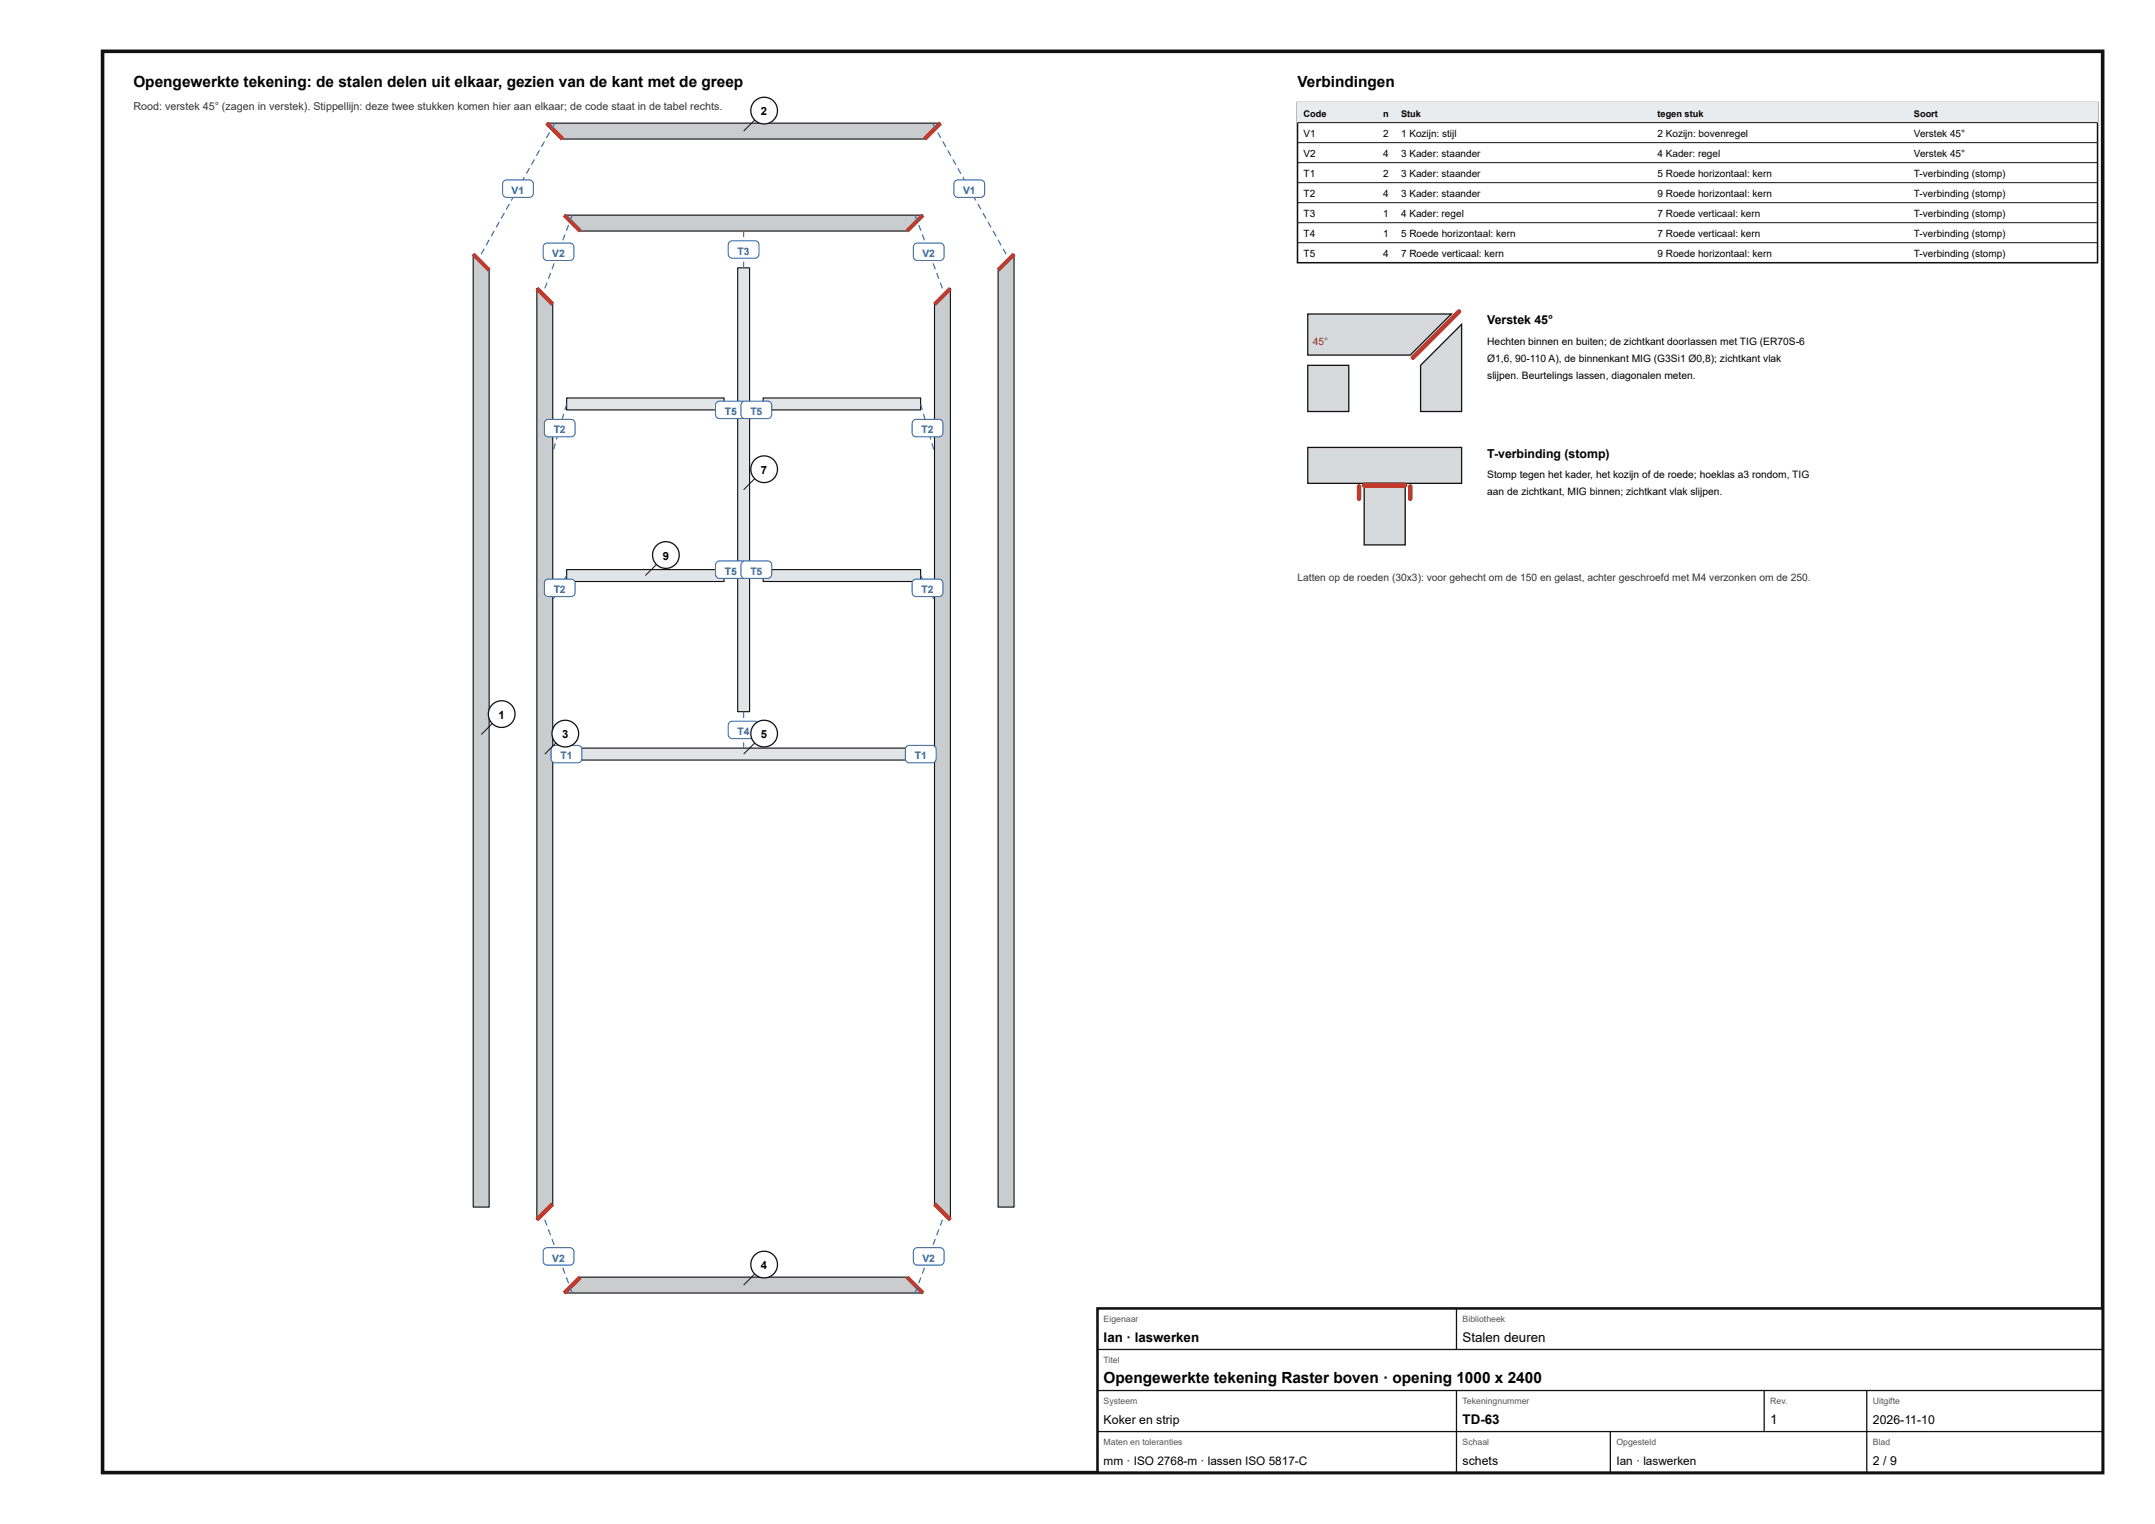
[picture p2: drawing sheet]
<svg xmlns="http://www.w3.org/2000/svg" width="420mm" height="297mm" viewBox="0 0 420 297" stroke-linecap="round" stroke-linejoin="round" font-family="sans-serif">
<path d="M20 10h390v277h-390z" fill="none" stroke="#111" stroke-width=".7" stroke-linecap="butt"/>
<path d="M92.3 49.5l3.1 3.1v182.6h-3.1z" fill="#c9cdd0"/>
<path d="M92.3 49.5l3.1 3.1v182.6h-3.1z" fill="none" stroke="#111" stroke-width=".22"/>
<path d="M92.3 49.5l3.1 3.1" fill="none" stroke="#c0392b" stroke-width=".8" stroke-linecap="butt"/>
<path d="M194.6 52.6l3.1-3.1v185.7h-3.1z" fill="#c9cdd0"/>
<path d="M194.6 52.6l3.1-3.1v185.7h-3.1z" fill="none" stroke="#111" stroke-width=".22"/>
<path d="M197.7 49.5l-3.1 3.1" fill="none" stroke="#c0392b" stroke-width=".8" stroke-linecap="butt"/>
<path d="M106.6 24h76.8l-3.1 3.1h-70.6z" fill="#c9cdd0"/>
<path d="M106.6 24h76.8l-3.1 3.1h-70.6z" fill="none" stroke="#111" stroke-width=".22"/>
<path d="M106.6 24l3.1 3.1M183.4 24l-3.1 3.1" fill="none" stroke="#c0392b" stroke-width=".8" stroke-linecap="butt"/>
<path d="M104.7 56.2l3.1 3.1v175.3l-3.1 3.1z" fill="#c9cdd0"/>
<path d="M104.7 56.2l3.1 3.1v175.3l-3.1 3.1z" fill="none" stroke="#111" stroke-width=".22"/>
<path d="M104.7 56.2l3.1 3.1M107.8 234.6l-3.1 3.1" fill="none" stroke="#c0392b" stroke-width=".8" stroke-linecap="butt"/>
<path d="M185.3 56.2v181.5l-3.1-3.1v-175.3z" fill="#c9cdd0"/>
<path d="M185.3 56.2v181.5l-3.1-3.1v-175.3z" fill="none" stroke="#111" stroke-width=".22"/>
<path d="M185.3 56.2l-3.1 3.1M182.2 234.6l3.1 3.1" fill="none" stroke="#c0392b" stroke-width=".8" stroke-linecap="butt"/>
<path d="M113.1 248.9h63.8l3.1 3.1h-70z" fill="#c9cdd0"/>
<path d="M113.1 248.9h63.8l3.1 3.1h-70z" fill="none" stroke="#111" stroke-width=".22"/>
<path d="M113.1 248.9l-3.1 3.1M176.9 248.9l3.1 3.1" fill="none" stroke="#c0392b" stroke-width=".8" stroke-linecap="butt"/>
<path d="M110 41.9h70l-3.1 3.1h-63.8z" fill="#c9cdd0"/>
<path d="M110 41.9h70l-3.1 3.1h-63.8z" fill="none" stroke="#111" stroke-width=".22"/>
<path d="M110 41.9l3.1 3.1M180 41.9l-3.1 3.1" fill="none" stroke="#c0392b" stroke-width=".8" stroke-linecap="butt"/>
<path d="M113.1 145.8h63.8v2.3h-63.8z" fill="#e2e5e7"/>
<path d="M113.1 145.8h63.8v2.3h-63.8z" fill="none" stroke="#111" stroke-width=".22"/>
<path d="M143.8 52.2h2.4v86.5h-2.4z" fill="#e2e5e7"/>
<path d="M143.8 52.2h2.4v86.5h-2.4z" fill="none" stroke="#111" stroke-width=".22"/>
<path d="M110.5 111h30.7v2.3h-30.7z" fill="#e2e5e7"/>
<path d="M110.5 111h30.7v2.3h-30.7z" fill="none" stroke="#111" stroke-width=".22"/>
<path d="M110.5 77.6h30.7v2.3h-30.7z" fill="#e2e5e7"/>
<path d="M110.5 77.6h30.7v2.3h-30.7z" fill="none" stroke="#111" stroke-width=".22"/>
<path d="M148.8 111h30.7v2.3h-30.7z" fill="#e2e5e7"/>
<path d="M148.8 111h30.7v2.3h-30.7z" fill="none" stroke="#111" stroke-width=".22"/>
<path d="M148.8 77.6h30.7v2.3h-30.7z" fill="#e2e5e7"/>
<path d="M148.8 77.6h30.7v2.3h-30.7z" fill="none" stroke="#111" stroke-width=".22"/>
<path d="M94.3 48.4l.2 .1-.6 1.1-.2-.1zM95.3 46.7l.2 .1-.6 1.1-.2-.2zM96.3 45l.2 .1-.6 1-.2-.1zM97.3 43.2l.1 .1-.5 1.1-.2-.1zM98.2 41.5l.2 .1-.6 1-.2-.1zM99.2 39.7l.2 .1-.6 1.1-.2-.1zM100.2 38l.2 .1-.6 1-.2-.1zM101.2 36.2l.2 .1-.6 1.1-.2-.1zM102.1 34.5l.2 .1-.5 1-.2-.1zM103.1 32.7l.2 .2-.6 1-.2-.1zM104.1 31l.2 .1-.6 1.1-.2-.1zM105.1 29.3l.2 .1-.6 1-.2-.1zM106.1 27.5l.2 .1-.6 1.1-.2-.1zM107 25.8l.2 .1-.5 1-.2-.1zM108 24l.2 .1-.6 1.1-.2-.1z" fill="#1f5fa8"/>
<path d="M98.2 35.3l.6-.2h4.4a.8 .8 0 0 1 .8 .8v1.8a.8 .8 0 0 1-.8 .8h-4.4a.8 .8 0 0 1-.8-.8v-2z" fill="#fff"/>
<path d="M98.2 35.3l.6-.2h4.4a.8 .8 0 0 1 .8 .8v1.8a.8 .8 0 0 1-.8 .8h-4.4a.8 .8 0 0 1-.8-.8v-2z" fill="none" stroke="#1f5fa8" stroke-width=".2"/>
<path d="M195.5 48.5l.2-.1 .6 1.1-.2 .1zM194.5 46.8l.2-.1 .6 1-.2 .2zM193.5 45.1l.2-.1 .6 1-.2 .1zM192.6 43.3l.1-.1 .6 1.1-.2 .1zM191.6 41.6l.2-.1 .6 1-.2 .1zM190.6 39.8l.2-.1 .6 1.1-.2 .1zM189.6 38.1l.2-.1 .6 1-.2 .1zM188.6 36.3l.2-.1 .6 1.1-.2 .1zM187.7 34.6l.1-.1 .6 1-.2 .1zM186.7 32.9l.2-.2 .6 1.1-.2 .1zM185.7 31.1l.2-.1 .6 1.1-.2 .1zM184.7 29.4l.2-.1 .6 1-.2 .1zM183.7 27.6l.2-.1 .6 1.1-.2 .1zM182.8 25.9l.2-.1 .5 1-.2 .1zM181.8 24.1l.2-.1 .6 1.1-.2 .1z" fill="#1f5fa8"/>
<path d="M186.2 35.3l.6-.2h4.4a.8 .8 0 0 1 .8 .8v1.8a.8 .8 0 0 1-.8 .8h-4.4a.8 .8 0 0 1-.8-.8v-2z" fill="#fff"/>
<path d="M186.2 35.3l.6-.2h4.4a.8 .8 0 0 1 .8 .8v1.8a.8 .8 0 0 1-.8 .8h-4.4a.8 .8 0 0 1-.8-.8v-2z" fill="none" stroke="#1f5fa8" stroke-width=".2"/>
<path d="M106.1 237.8l.2-.1 .5 1.1-.3 .1zM106.8 239.6h.2l.5 1.1-.3 .1zM107.5 241.5l.2-.1 .5 1.2h-.2zM108.2 243.4l.2-.1 .5 1.1-.2 .1zM108.9 245.3l.2-.1 .5 1.1-.2 .1zM109.6 247.1h.2l.5 1.1-.2 .1zM110.3 249l.2-.1 .5 1.2h-.2zM111 250.9l.2-.1 .5 1.1-.2 .1z" fill="#1f5fa8"/>
<path d="M106.1 243.4l.6-.2h4.4a.8 .8 0 0 1 .8 .8v1.8a.8 .8 0 0 1-.8 .8h-4.4a.8 .8 0 0 1-.8-.8v-2z" fill="#fff"/>
<path d="M106.1 243.4l.6-.2h4.4a.8 .8 0 0 1 .8 .8v1.8a.8 .8 0 0 1-.8 .8h-4.4a.8 .8 0 0 1-.8-.8v-2z" fill="none" stroke="#1f5fa8" stroke-width=".2"/>
<path d="M106.5 55l.3 .1-.5 1.1h-.2zM107.2 53.2h.3l-.5 1.2-.2-.1zM108 51.3l.2 .1-.5 1.1-.2-.1zM108.7 49.4l.2 .1-.5 1.1-.2-.1zM109.4 47.5l.2 .1-.5 1.1h-.2zM110.1 45.7l.2 .1-.5 1.1-.2-.1zM110.8 43.8l.2 .1-.5 1.1-.2-.1zM111.5 41.9l.2 .1-.5 1.1h-.2z" fill="#1f5fa8"/>
<path d="M106.1 47.6l.6-.2h4.4a.8 .8 0 0 1 .8 .8v1.8a.8 .8 0 0 1-.8 .8h-4.4a.8 .8 0 0 1-.8-.8v-2z" fill="#fff"/>
<path d="M106.1 47.6l.6-.2h4.4a.8 .8 0 0 1 .8 .8v1.8a.8 .8 0 0 1-.8 .8h-4.4a.8 .8 0 0 1-.8-.8v-2z" fill="none" stroke="#1f5fa8" stroke-width=".2"/>
<path d="M183.7 237.7l.2 .1-.4 1.1-.3-.1zM183 239.6h.2l-.5 1.2-.2-.1zM182.3 241.4l.2 .1-.5 1.1h-.2zM181.6 243.3l.2 .1-.5 1.1-.2-.1zM180.9 245.2l.2 .1-.5 1.1-.2-.1zM180.2 247.1h.2l-.5 1.2-.2-.1zM179.5 248.9l.2 .1-.5 1.1h-.2zM178.8 250.8l.2 .1-.5 1.1-.2-.1z" fill="#1f5fa8"/>
<path d="M178.3 243.4l.6-.2h4.4a.8 .8 0 0 1 .8 .8v1.8a.8 .8 0 0 1-.8 .8h-4.4a.8 .8 0 0 1-.8-.8v-2z" fill="#fff"/>
<path d="M178.3 243.4l.6-.2h4.4a.8 .8 0 0 1 .8 .8v1.8a.8 .8 0 0 1-.8 .8h-4.4a.8 .8 0 0 1-.8-.8v-2z" fill="none" stroke="#1f5fa8" stroke-width=".2"/>
<path d="M183.2 55.1l.3-.1 .4 1.2h-.2zM182.5 53.2h.2l.5 1.1-.2 .1zM181.8 51.4l.2-.1 .5 1.1-.2 .1zM181.1 49.5l.2-.1 .5 1.1-.2 .1zM180.4 47.6l.2-.1 .5 1.2h-.2zM179.7 45.8l.2-.1 .5 1.1-.2 .1zM179 43.9l.2-.1 .5 1.1-.2 .1zM178.3 42l.2-.1 .5 1.2h-.2z" fill="#1f5fa8"/>
<path d="M178.3 47.6l.6-.2h4.4a.8 .8 0 0 1 .8 .8v1.8a.8 .8 0 0 1-.8 .8h-4.4a.8 .8 0 0 1-.8-.8v-2z" fill="#fff"/>
<path d="M178.3 47.6l.6-.2h4.4a.8 .8 0 0 1 .8 .8v1.8a.8 .8 0 0 1-.8 .8h-4.4a.8 .8 0 0 1-.8-.8v-2z" fill="none" stroke="#1f5fa8" stroke-width=".2"/>
<path d="M111.9 146.9h1.2v.2h-1.2zM109.9 146.9h1.2v.2h-1.2zM107.9 146.9h1.2v.2h-1.2z" fill="#1f5fa8"/>
<path d="M107.7 145.5l.6-.2h4.4a.8 .8 0 0 1 .8 .8v1.8a.8 .8 0 0 1-.8 .8h-4.4a.8 .8 0 0 1-.8-.8v-2z" fill="#fff"/>
<path d="M107.7 145.5l.6-.2h4.4a.8 .8 0 0 1 .8 .8v1.8a.8 .8 0 0 1-.8 .8h-4.4a.8 .8 0 0 1-.8-.8v-2z" fill="none" stroke="#1f5fa8" stroke-width=".2"/>
<path d="M176.9 146.9h1.2v.2h-1.2zM178.9 146.9h1.2v.2h-1.2zM180.9 146.9h1.2v.2h-1.2z" fill="#1f5fa8"/>
<path d="M176.8 145.5l.5-.2h4.4a.8 .8 0 0 1 .8 .8v1.8a.8 .8 0 0 1-.8 .8h-4.4a.8 .8 0 0 1-.8-.8l.1-2z" fill="#fff"/>
<path d="M176.8 145.5l.5-.2h4.4a.8 .8 0 0 1 .8 .8v1.8a.8 .8 0 0 1-.8 .8h-4.4a.8 .8 0 0 1-.8-.8l.1-2z" fill="none" stroke="#1f5fa8" stroke-width=".2"/>
<path d="M144.9 138.7h.2v1.2h-.2zM144.9 140.7h.2v1.2h-.2zM144.9 142.7h.2v1.2h-.2zM144.9 144.7h.2v1.1h-.2z" fill="#1f5fa8"/>
<path d="M142.2 140.8l.6-.3h4.4a.8 .8 0 0 1 .8 .8v1.8a.8 .8 0 0 1-.8 .8h-4.4a.8 .8 0 0 1-.8-.8v-1.9z" fill="#fff"/>
<path d="M142.2 140.8l.6-.3h4.4a.8 .8 0 0 1 .8 .8v1.8a.8 .8 0 0 1-.8 .8h-4.4a.8 .8 0 0 1-.8-.8v-1.9z" fill="none" stroke="#1f5fa8" stroke-width=".2"/>
<path d="M144.9 51h.2v1.2h-.2zM144.9 49h.2v1.2h-.2zM144.9 47h.2v1.2h-.2zM144.9 45h.2v1.2h-.2z" fill="#1f5fa8"/>
<path d="M142.2 47.2l.6-.3h4.4a.8 .8 0 0 1 .8 .8v1.8a.8 .8 0 0 1-.8 .8h-4.4a.8 .8 0 0 1-.8-.8v-1.9z" fill="#fff"/>
<path d="M142.2 47.2l.6-.3h4.4a.8 .8 0 0 1 .8 .8v1.8a.8 .8 0 0 1-.8 .8h-4.4a.8 .8 0 0 1-.8-.8v-1.9z" fill="none" stroke="#1f5fa8" stroke-width=".2"/>
<path d="M110.4 112.1l.2 .1-.6 1.1-.2-.1zM109.4 113.9l.2 .1-.6 1-.2-.1zM108.4 115.6l.2 .1-.6 1.1-.2-.2z" fill="#1f5fa8"/>
<path d="M106.4 113.1l.5-.2h4.4a.8 .8 0 0 1 .8 .8v1.8a.8 .8 0 0 1-.8 .8h-4.4a.8 .8 0 0 1-.8-.8l.1-2z" fill="#fff"/>
<path d="M106.4 113.1l.5-.2h4.4a.8 .8 0 0 1 .8 .8v1.8a.8 .8 0 0 1-.8 .8h-4.4a.8 .8 0 0 1-.8-.8l.1-2z" fill="none" stroke="#1f5fa8" stroke-width=".2"/>
<path d="M141.1 112.1l.9-.8 .2 .2-.9 .8zM142.6 110.8l.9-.8 .2 .1-.9 .8z" fill="#1f5fa8"/>
<path d="M139.8 109.6l.5-.3h4.4a.8 .8 0 0 1 .8 .8v1.8a.8 .8 0 0 1-.8 .8h-4.4a.8 .8 0 0 1-.8-.8v-1.9z" fill="#fff"/>
<path d="M139.8 109.6l.5-.3h4.4a.8 .8 0 0 1 .8 .8v1.8a.8 .8 0 0 1-.8 .8h-4.4a.8 .8 0 0 1-.8-.8v-1.9z" fill="none" stroke="#1f5fa8" stroke-width=".2"/>
<path d="M110.4 78.7l.2 .1-.3 1.1h-.2zM109.8 80.6l.2 .1-.3 1.1h-.2zM109.3 82.5l.2 .1-.3 1.2-.3-.1zM108.7 84.5h.2l-.3 1.2-.2-.1zM108.2 86.4h.2l-.4 1.2-.2-.1z" fill="#1f5fa8"/>
<path d="M106.4 82l.5-.3h4.4a.8 .8 0 0 1 .8 .8v1.8a.8 .8 0 0 1-.8 .8h-4.4a.8 .8 0 0 1-.8-.8l.1-1.9z" fill="#fff"/>
<path d="M106.4 82l.5-.3h4.4a.8 .8 0 0 1 .8 .8v1.8a.8 .8 0 0 1-.8 .8h-4.4a.8 .8 0 0 1-.8-.8l.1-1.9z" fill="none" stroke="#1f5fa8" stroke-width=".2"/>
<path d="M141.3 78.6l.9 .8-.2 .2-.9-.8zM142.8 80l.9 .7-.2 .2-.9-.8z" fill="#1f5fa8"/>
<path d="M139.8 78.4l.5-.2h4.4a.8 .8 0 0 1 .8 .8v1.8a.8 .8 0 0 1-.8 .8h-4.4a.8 .8 0 0 1-.8-.8v-2z" fill="#fff"/>
<path d="M139.8 78.4l.5-.2h4.4a.8 .8 0 0 1 .8 .8v1.8a.8 .8 0 0 1-.8 .8h-4.4a.8 .8 0 0 1-.8-.8v-2z" fill="none" stroke="#1f5fa8" stroke-width=".2"/>
<path d="M148 111.3l.9 .8-.2 .2-.9-.8zM146.5 110l.9 .8-.2 .1-.9-.8z" fill="#1f5fa8"/>
<path d="M144.7 109.6l.6-.3h4.4a.8 .8 0 0 1 .8 .8v1.8a.8 .8 0 0 1-.8 .8h-4.4a.8 .8 0 0 1-.8-.8v-1.9z" fill="#fff"/>
<path d="M144.7 109.6l.6-.3h4.4a.8 .8 0 0 1 .8 .8v1.8a.8 .8 0 0 1-.8 .8h-4.4a.8 .8 0 0 1-.8-.8v-1.9z" fill="none" stroke="#1f5fa8" stroke-width=".2"/>
<path d="M179.4 112.2l.2-.1 .6 1.1-.2 .1zM180.4 114l.2-.1 .6 1-.2 .1zM181.4 115.7l.2-.1 .6 1-.2 .2z" fill="#1f5fa8"/>
<path d="M178.1 113.1l.6-.2h4.4a.8 .8 0 0 1 .8 .8v1.8a.8 .8 0 0 1-.8 .8h-4.4a.8 .8 0 0 1-.8-.8v-2z" fill="#fff"/>
<path d="M178.1 113.1l.6-.2h4.4a.8 .8 0 0 1 .8 .8v1.8a.8 .8 0 0 1-.8 .8h-4.4a.8 .8 0 0 1-.8-.8v-2z" fill="none" stroke="#1f5fa8" stroke-width=".2"/>
<path d="M147.8 79.4l.9-.8 .2 .2-.9 .8zM146.3 80.7l.9-.7 .2 .1-.9 .8z" fill="#1f5fa8"/>
<path d="M144.7 78.4l.6-.2h4.4a.8 .8 0 0 1 .8 .8v1.8a.8 .8 0 0 1-.8 .8h-4.4a.8 .8 0 0 1-.8-.8v-2z" fill="#fff"/>
<path d="M144.7 78.4l.6-.2h4.4a.8 .8 0 0 1 .8 .8v1.8a.8 .8 0 0 1-.8 .8h-4.4a.8 .8 0 0 1-.8-.8v-2z" fill="none" stroke="#1f5fa8" stroke-width=".2"/>
<path d="M179.4 78.8l.2-.1 .3 1.2h-.2zM180 80.7l.2-.1 .3 1.2h-.2zM180.5 82.6l.2-.1 .4 1.2-.3 .1zM181.1 84.5h.2l.3 1.1-.2 .1zM181.6 86.4h.2l.4 1.1-.3 .1z" fill="#1f5fa8"/>
<path d="M178.1 82l.6-.3h4.4a.8 .8 0 0 1 .8 .8v1.8a.8 .8 0 0 1-.8 .8h-4.4a.8 .8 0 0 1-.8-.8v-1.9z" fill="#fff"/>
<path d="M178.1 82l.6-.3h4.4a.8 .8 0 0 1 .8 .8v1.8a.8 .8 0 0 1-.8 .8h-4.4a.8 .8 0 0 1-.8-.8v-1.9z" fill="none" stroke="#1f5fa8" stroke-width=".2"/>
<path d="M96 141l-2.2 2.2" fill="none" stroke="#111" stroke-width=".19"/>
<circle cx="97.8" cy="139.2" r="2.6" fill="#fff"/>
<circle cx="97.8" cy="139.2" r="2.6" fill="none" stroke="#111" stroke-width=".25"/>
<path d="M147.2 23.4l-2.2 2.2" fill="none" stroke="#111" stroke-width=".19"/>
<circle cx="149" cy="21.6" r="2.6" fill="#fff"/>
<circle cx="149" cy="21.6" r="2.6" fill="none" stroke="#111" stroke-width=".25"/>
<path d="M108.4 144.8l-2.2 2.2" fill="none" stroke="#111" stroke-width=".19"/>
<circle cx="110.2" cy="143" r="2.6" fill="#fff"/>
<circle cx="110.2" cy="143" r="2.6" fill="none" stroke="#111" stroke-width=".25"/>
<path d="M147.2 248.2l-2.2 2.2" fill="none" stroke="#111" stroke-width=".19"/>
<circle cx="149" cy="246.4" r="2.6" fill="#fff"/>
<circle cx="149" cy="246.4" r="2.6" fill="none" stroke="#111" stroke-width=".25"/>
<path d="M147.2 144.8l-2.2 2.2" fill="none" stroke="#111" stroke-width=".19"/>
<circle cx="149" cy="143" r="2.6" fill="#fff"/>
<circle cx="149" cy="143" r="2.6" fill="none" stroke="#111" stroke-width=".25"/>
<path d="M147.2 93.2l-2.2 2.2" fill="none" stroke="#111" stroke-width=".19"/>
<circle cx="149" cy="91.4" r="2.6" fill="#fff"/>
<circle cx="149" cy="91.4" r="2.6" fill="none" stroke="#111" stroke-width=".25"/>
<path d="M128 110l-2.2 2.2" fill="none" stroke="#111" stroke-width=".19"/>
<circle cx="129.8" cy="108.2" r="2.6" fill="#fff"/>
<circle cx="129.8" cy="108.2" r="2.6" fill="none" stroke="#111" stroke-width=".25"/>
<path d="M253 20h156v31.2h-156z" fill="none" stroke="#111" stroke-width=".3"/>
<path d="M253 20h156v3.9h-156z" fill="#e9ecee"/>
<path d="M253 23.9h156M253 27.8h156M253 31.7h156M253 35.6h156M253 39.5h156M253 43.4h156M253 47.3h156" fill="none" stroke="#111" stroke-width=".19"/>
<path d="M255 61.2h28l-8 8h-20z" fill="#d7dadc"/>
<path d="M255 61.2h28l-8 8h-20z" fill="none" stroke="#111" stroke-width=".25"/>
<path d="M255 71.2h8v9h-8z" fill="#d7dadc"/>
<path d="M255 71.2h8v9h-8z" fill="none" stroke="#111" stroke-width=".25"/>
<path d="M277 71.2l8-8v17h-8z" fill="#d7dadc"/>
<path d="M277 71.2l8-8v17h-8z" fill="none" stroke="#111" stroke-width=".25"/>
<path d="M284.5 60.7l-9 9" fill="none" stroke="#c0392b" stroke-width=".9"/>
<path d="M255 87.2h30v7h-30z" fill="#d7dadc"/>
<path d="M255 87.2h30v7h-30z" fill="none" stroke="#111" stroke-width=".25"/>
<path d="M266 94.2h8v12h-8z" fill="#d7dadc"/>
<path d="M266 94.2h8v12h-8z" fill="none" stroke="#111" stroke-width=".25"/>
<path d="M265 94.8v2.4M266 94.6h8M275 94.8v2.4" fill="none" stroke="#c0392b" stroke-width=".9"/>
<path d="M214 255h196v32h-196z" fill="#fff"/>
<path d="M214 255h196v32h-196z" fill="none" stroke="#111" stroke-width=".5"/>
<path d="M284 255v8M214 263h196M214 271h196M214 279h196M284 271v16M314 279v8M344 271v8M364 271v16" fill="none" stroke="#111" stroke-width=".25"/>
<g font-size="3">
<text x="26" y="17">Opengewerkte tekening: de stalen delen uit elkaar, gezien van de kant met de greep</text>
<text x="253" y="17">Verbindingen</text>
<text x="215.2" y="269.6">Opengewerkte tekening Raster boven · opening 1000 x 2400</text>
</g>
<g font-size="2.6">
<text x="215.2" y="261.6">Ian · laswerken</text>
<text x="285.2" y="261.6">Stalen deuren</text>
<text x="285.2" y="277.6">TD-63</text>
<text x="345.2" y="277.6">1</text>
</g>
<g font-size="2.4">
<text x="290" y="63.2">Verstek 45°</text>
<text x="290" y="89.2">T-verbinding (stomp)</text>
<text x="215.2" y="277.6">Koker en strip</text>
<text x="365.2" y="277.6">2026-11-10</text>
<text x="285.2" y="285.6">schets</text>
<text x="365.2" y="285.6">2 / 9</text>
</g>
<g font-size="2.3">
<text x="215.2" y="285.6">mm · ISO 2768-m · lassen ISO 5817-C</text>
<text x="315.2" y="285.6">Ian · laswerken</text>
</g>
<g font-size="2.2">
<text x="148.4" y="22.4">2</text>
<text x="148.4" y="92.3">7</text>
<text x="129.2" y="109.1">9</text>
<text x="97.2" y="140.1">1</text>
<text x="109.6" y="143.9">3</text>
<text x="148.4" y="143.9">5</text>
<text x="148.4" y="247.3">4</text>
</g>
<text font-size="2.1" fill="#333" x="26" y="21.5">Rood: verstek 45° (zagen in verstek). Stippellijn: deze twee stukken komen hier aan elkaar; de code staat in de tabel rechts.</text>
<g font-size="2" fill="#1f5fa8">
<text x="99.8" y="37.8">V1</text>
<text x="187.8" y="37.8">V1</text>
<text x="107.7" y="50.1">V2</text>
<text x="143.8" y="49.6">T3</text>
<text x="179.9" y="50.1">V2</text>
<text x="141.3" y="80.9">T5</text>
<text x="146.3" y="80.9">T5</text>
<text x="108" y="84.4">T2</text>
<text x="179.7" y="84.4">T2</text>
<text x="141.3" y="112">T5</text>
<text x="146.3" y="112">T5</text>
<text x="108" y="115.6">T2</text>
<text x="179.7" y="115.6">T2</text>
<text x="143.8" y="143.2">T4</text>
<text x="109.3" y="148">T1</text>
<text x="178.4" y="148">T1</text>
<text x="107.7" y="245.9">V2</text>
<text x="179.9" y="245.9">V2</text>
</g>
<text font-size="2" fill="#c0392b" x="256" y="67.2">45°</text>
<g font-size="2">
<text x="290" y="67.2">Hechten binnen en buiten; de zichtkant doorlassen met TIG (ER70S-6</text>
<text x="290" y="70.5">Ø1,6, 90-110 A), de binnenkant MIG (G3Si1 Ø0,8); zichtkant vlak</text>
<text x="290" y="73.8">slijpen. Beurtelings lassen, diagonalen meten.</text>
<text x="290" y="93.2">Stomp tegen het kader, het kozijn of de roede; hoeklas a3 rondom, TIG</text>
<text x="290" y="96.5">aan de zichtkant, MIG binnen; zichtkant vlak slijpen.</text>
</g>
<text font-size="2" fill="#333" x="253" y="113.2">Latten op de roeden (30x3): voor gehecht om de 150 en gelast, achter geschroefd met M4 verzonken om de 250.</text>
<g font-size="1.9">
<text x="254.2" y="26.6">V1</text>
<text x="269.7" y="26.6">2</text>
<text x="273.2" y="26.6">1 Kozijn: stijl</text>
<text x="323.2" y="26.6">2 Kozijn: bovenregel</text>
<text x="373.2" y="26.6">Verstek 45°</text>
<text x="254.2" y="30.5">V2</text>
<text x="254.2" y="34.4">T1</text>
<text x="269.7" y="30.5">4</text>
<text x="269.7" y="34.4">2</text>
<text x="273.2" y="30.5">3 Kader: staander</text>
<text x="273.2" y="34.4">3 Kader: staander</text>
<text x="323.2" y="30.5">4 Kader: regel</text>
<text x="323.2" y="34.4">5 Roede horizontaal: kern</text>
<text x="373.2" y="30.5">Verstek 45°</text>
<text x="373.2" y="34.4">T-verbinding (stomp)</text>
<text x="254.2" y="38.3">T2</text>
<text x="269.7" y="38.3">4</text>
<text x="273.2" y="38.3">3 Kader: staander</text>
<text x="323.2" y="38.3">9 Roede horizontaal: kern</text>
<text x="373.2" y="38.3">T-verbinding (stomp)</text>
<text x="254.2" y="42.2">T3</text>
<text x="254.2" y="46.1">T4</text>
<text x="269.7" y="42.2">1</text>
<text x="269.7" y="46.1">1</text>
<text x="273.2" y="42.2">4 Kader: regel</text>
<text x="273.2" y="46.1">5 Roede horizontaal: kern</text>
<text x="323.2" y="42.2">7 Roede verticaal: kern</text>
<text x="323.2" y="46.1">7 Roede verticaal: kern</text>
<text x="373.2" y="42.2">T-verbinding (stomp)</text>
<text x="373.2" y="46.1">T-verbinding (stomp)</text>
<text x="254.2" y="50">T5</text>
<text x="269.7" y="50">4</text>
<text x="273.2" y="50">7 Roede verticaal: kern</text>
<text x="323.2" y="50">9 Roede horizontaal: kern</text>
<text x="373.2" y="50">T-verbinding (stomp)</text>
</g>
<g font-size="1.8">
<text x="254.2" y="22.7">Code</text>
<text x="269.7" y="22.7">n</text>
<text x="273.2" y="22.7">Stuk</text>
<text x="323.2" y="22.7">tegen stuk</text>
<text x="373.2" y="22.7">Soort</text>
</g>
<g font-size="1.7" fill="#555">
<text x="215.2" y="257.6">Eigenaar</text>
<text x="285.2" y="257.6">Bibliotheek</text>
<text x="215.2" y="265.6">Titel</text>
<text x="215.2" y="273.6">Systeem</text>
<text x="285.2" y="273.6">Tekeningnummer</text>
<text x="345.2" y="273.6">Rev.</text>
<text x="365.2" y="273.6">Uitgifte</text>
<text x="215.2" y="281.6">Maten en toleranties</text>
<text x="285.2" y="281.6">Schaal</text>
<text x="315.2" y="281.6">Opgesteld</text>
<text x="365.2" y="281.6">Blad</text>
</g>
</svg>
